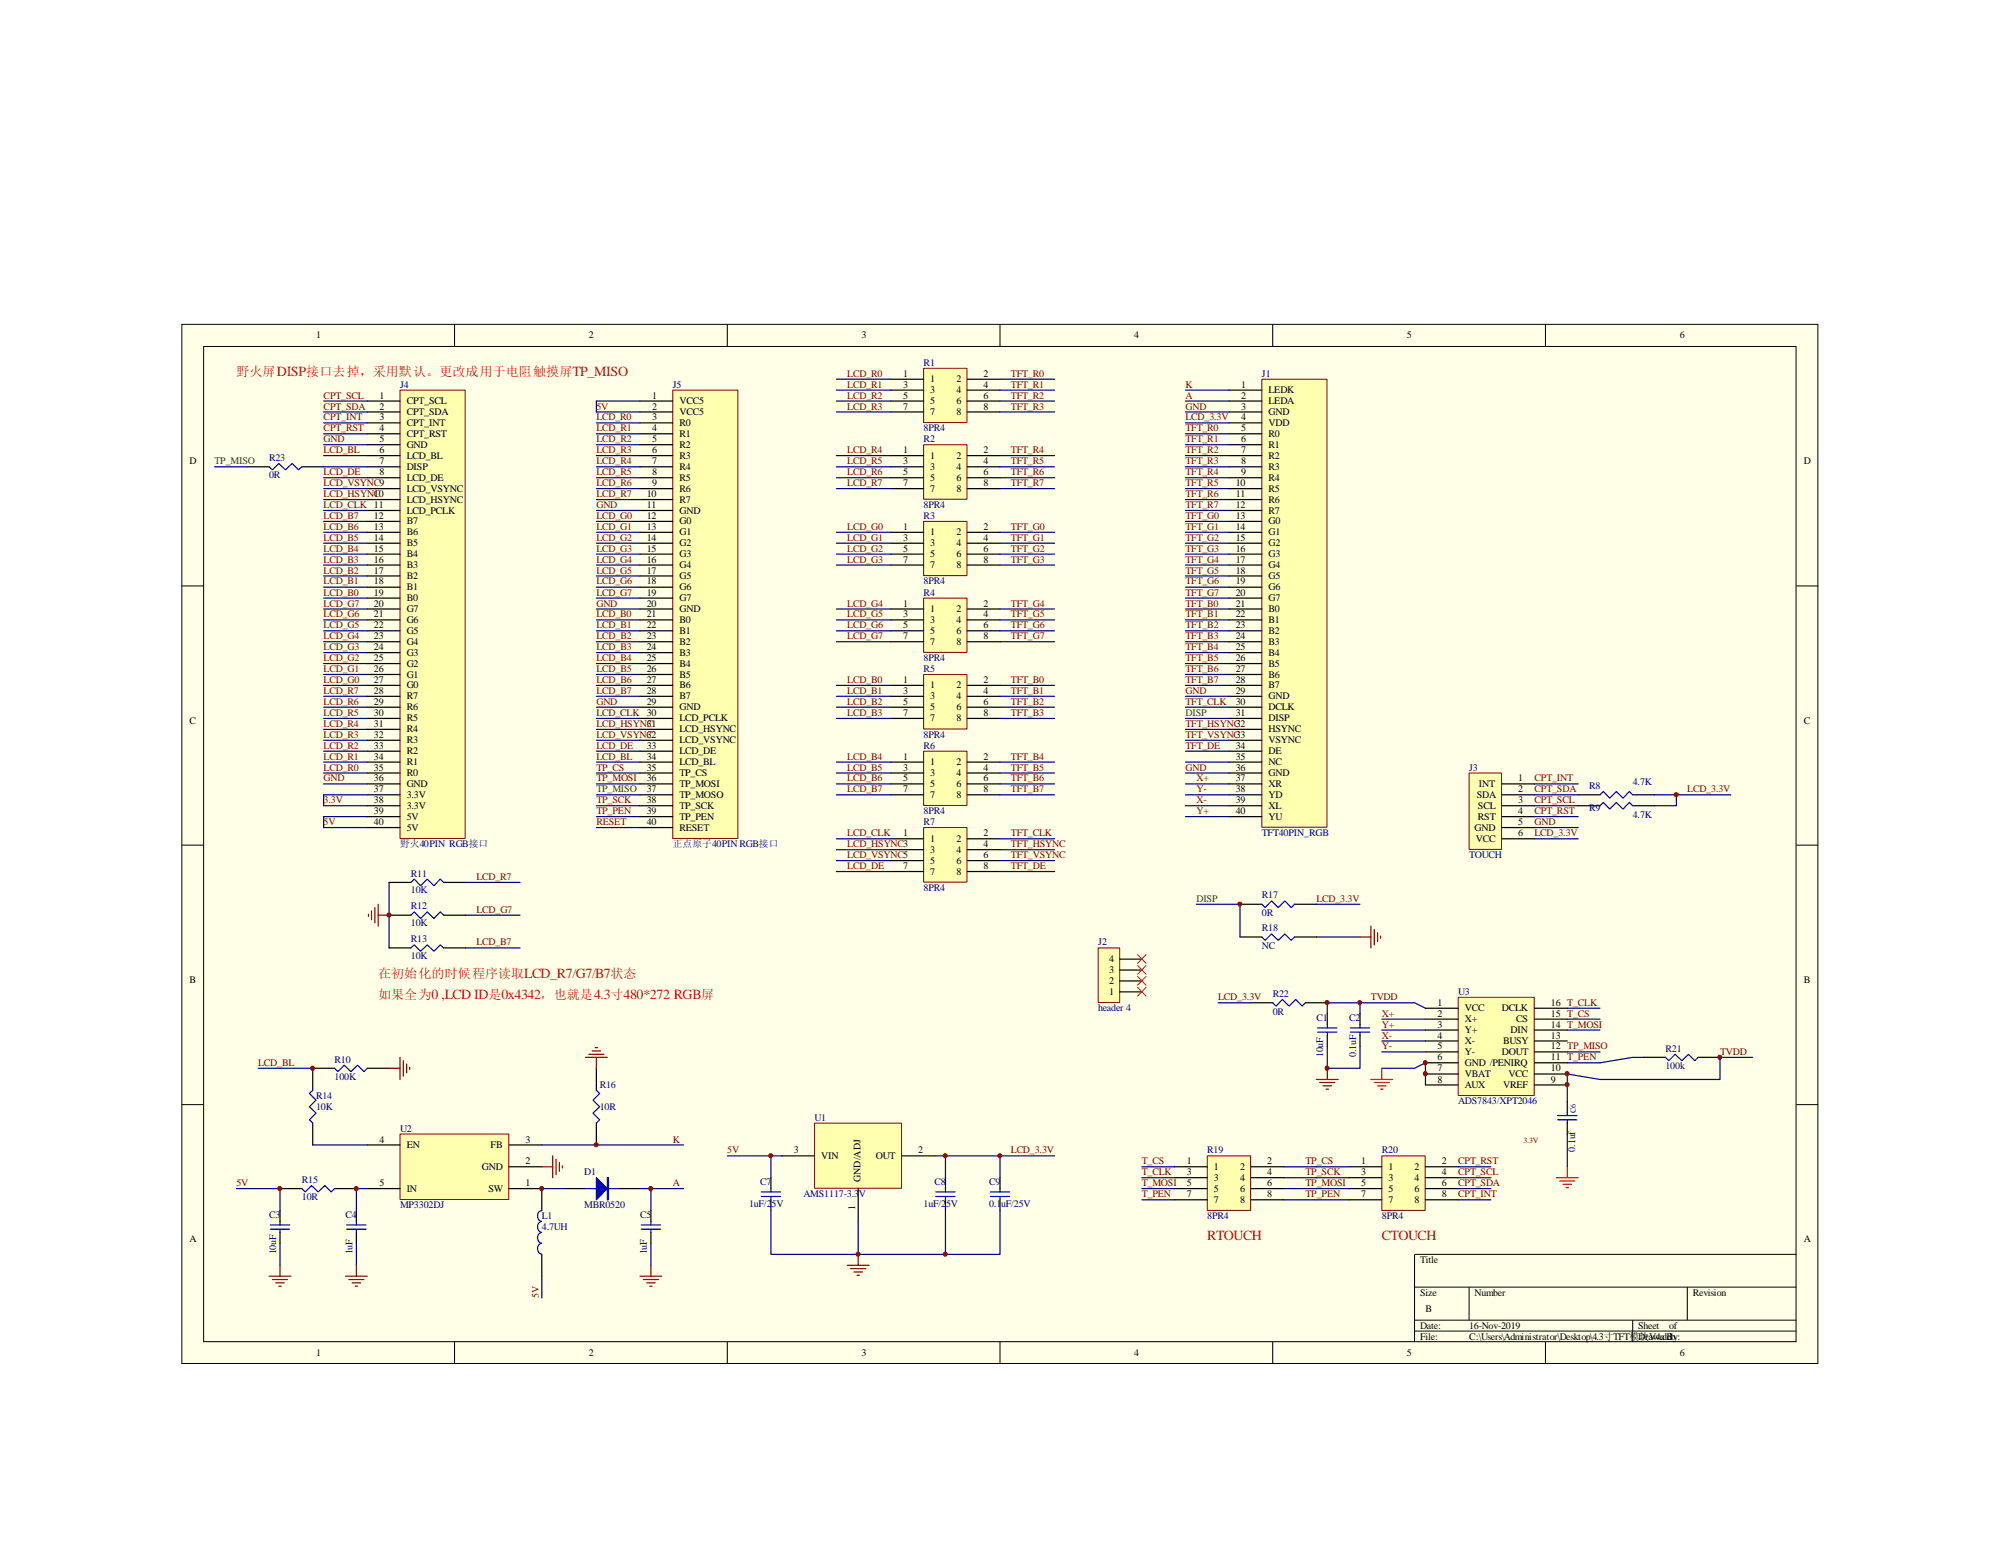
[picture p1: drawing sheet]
<svg xmlns="http://www.w3.org/2000/svg" width="279mm" height="216mm" viewBox="0 0 279 216" stroke-linecap="round" stroke-linejoin="round" font-family="sans-serif">
<path d="M25.4 45.3h228.6v145.1h-228.6z" fill="#ffffe8"/>
<g fill="none" stroke="#000" stroke-width=".14">
<path d="M25.4 45.3h228.6v145.1h-228.6zM28.4 48.4h222.5v139h-222.5zM63.5 45.3v3.1M101.6 45.3v3.1M139.7 45.3v3.1M177.8 45.3v3.1M215.9 45.3v3.1M25.4 81.8h3M251 81.8h3M25.4 118h3M251 118h3M25.4 154.3h3"/>
<path d="M251 154.3h3M197.6 179.7h53.4M205.2 179.7v4.7M235.7 179.7v4.7M251 175.2h-53.4v12.2M63.5 187.4v3.1M101.6 187.4v3.1M139.7 187.4v3.1M177.8 187.4v3.1M197.6 184.4h53.4M197.6 185.9h53.4M215.9 187.4v3.1"/>
<path d="M228.1 184.4v3"/>
</g>
<path d="M94 54.5h9.1v62.6h-9.1z" fill="#ffffb0"/>
<path d="M94 54.5h9.1v62.6h-9.1z" fill="none" stroke="#800000" stroke-width=".14"/>
<g fill="none" stroke="#000" stroke-width=".17">
<path d="M89.4 56h4.6M89.4 57.5h4.6M89.4 59.1h4.6M89.4 60.6h4.6M89.4 62.1h4.6M89.4 63.6h4.6M89.4 65.2h4.6M89.4 66.7h4.6M89.4 68.2h4.6M89.4 69.8h4.6M89.4 71.3h4.6M89.4 72.8h4.6"/>
<path d="M89.4 74.3h4.6M89.4 75.9h4.6M89.4 77.4h4.6M89.4 78.9h4.6M89.4 80.4h4.6M89.4 82h4.6M89.4 83.5h4.6M89.4 85h4.6M89.4 86.6h4.6M89.4 88.1h4.6M89.4 89.6h4.6M89.4 91.1h4.6"/>
<path d="M89.4 92.7h4.6M89.4 94.2h4.6M89.4 95.7h4.6M89.4 97.2h4.6M89.4 98.8h4.6M89.4 100.3h4.6M89.4 101.9h4.6M89.4 103.4h4.6M89.4 104.9h4.6M89.4 106.4h4.6M89.4 107.9h4.6M89.4 109.5h4.6"/>
<path d="M89.4 111h4.6M89.4 112.5h4.6M89.4 114h4.6M89.4 115.6h4.6"/>
</g>
<path d="M55.9 54.5h9.1v62.6h-9.1z" fill="#ffffb0"/>
<path d="M55.9 54.5h9.1v62.6h-9.1z" fill="none" stroke="#800000" stroke-width=".14"/>
<g fill="none" stroke="#000" stroke-width=".17">
<path d="M51.3 56h4.6M51.3 57.5h4.6M51.3 59.1h4.6M51.3 60.6h4.6M51.3 62.1h4.6M51.3 63.6h4.6M51.3 65.2h4.6M51.3 66.7h4.6M51.3 68.2h4.6M51.3 69.8h4.6M51.3 71.3h4.6M51.3 72.8h4.6"/>
<path d="M51.3 74.3h4.6M51.3 75.9h4.6M51.3 77.4h4.6M51.3 78.9h4.6M51.3 80.4h4.6M51.3 82h4.6M51.3 83.5h4.6M51.3 85h4.6M51.3 86.6h4.6M51.3 88.1h4.6M51.3 89.6h4.6M51.3 91.1h4.6"/>
<path d="M51.3 92.7h4.6M51.3 94.2h4.6M51.3 95.7h4.6M51.3 97.2h4.6M51.3 98.8h4.6M51.3 100.3h4.6M51.3 101.9h4.6M51.3 103.4h4.6M51.3 104.9h4.6M51.3 106.4h4.6M51.3 107.9h4.6M51.3 109.5h4.6"/>
<path d="M51.3 111h4.6M51.3 112.5h4.6M51.3 114h4.6M51.3 115.6h4.6"/>
</g>
<path d="M176.3 53h9.1v62.5h-9.1z" fill="#ffffb0"/>
<path d="M176.3 53h9.1v62.5h-9.1z" fill="none" stroke="#800000" stroke-width=".14"/>
<g fill="none" stroke="#000" stroke-width=".17">
<path d="M171.7 54.5h4.6M171.7 56h4.6M171.7 57.5h4.6M171.7 59.1h4.6M171.7 60.6h4.6M171.7 62.1h4.6M171.7 63.6h4.6M171.7 65.2h4.6M171.7 66.7h4.6M171.7 68.2h4.6M171.7 69.8h4.6M171.7 71.3h4.6"/>
<path d="M171.7 72.8h4.6M171.7 74.3h4.6M171.7 75.9h4.6M171.7 77.4h4.6M171.7 78.9h4.6M171.7 80.4h4.6M171.7 82h4.6M171.7 83.5h4.6M171.7 85h4.6M171.7 86.6h4.6M171.7 88.1h4.6M171.7 89.6h4.6"/>
<path d="M171.7 91.1h4.6M171.7 92.7h4.6M171.7 94.2h4.6M171.7 95.7h4.6M171.7 97.2h4.6M171.7 98.8h4.6M171.7 100.3h4.6M171.7 101.9h4.6M171.7 103.4h4.6M171.7 104.9h4.6M171.7 106.4h4.6M171.7 107.9h4.6"/>
<path d="M171.7 109.5h4.6M171.7 111h4.6M171.7 112.5h4.6M171.7 114h4.6"/>
</g>
<g fill="none" stroke="#000080" stroke-width=".17">
<path d="M165.6 54.5h6.1M165.6 56h6.1M165.6 57.5h6.1M165.6 59.1h6.1M165.6 60.6h6.1M165.6 62.1h6.1M165.6 63.6h6.1M165.6 65.2h6.1M165.6 66.7h6.1M165.6 68.2h6.1M165.6 69.8h6.1M165.6 71.3h6.1"/>
<path d="M165.6 72.8h6.1M165.6 74.3h6.1M165.6 75.9h6.1M165.6 77.4h6.1M165.6 78.9h6.1M165.6 80.4h6.1M165.6 82h6.1M165.6 83.5h6.1M165.6 85h6.1M165.6 86.6h6.1M165.6 88.1h6.1M165.6 89.6h6.1"/>
<path d="M165.6 91.1h6.1M165.6 92.7h6.1M165.6 94.2h6.1M165.6 95.7h6.1M165.6 97.2h6.1M165.6 98.8h6.1M165.6 100.3h6.1M165.6 101.9h6.1M165.6 103.4h6.1M165.6 104.9h6.1M165.6 106.4h6.1M165.6 107.9h6.1"/>
<path d="M165.6 109.5h6.1M165.6 111h6.1M165.6 112.5h6.1M165.6 114h6.1"/>
</g>
<path d="M55.9 158.4h15.2v9.1h-15.2z" fill="#ffffb0"/>
<path d="M55.9 158.4h15.2v9.1h-15.2z" fill="none" stroke="#800000" stroke-width=".14"/>
<path d="M51.3 159.9h4.6M71.1 159.9h4.6M51.3 166h4.6M71.1 166h4.6M71.1 162.9h4.6" fill="none" stroke="#000" stroke-width=".17"/>
<g fill="none" stroke="#000080" stroke-width=".17">
<path d="M45.2 56h6.1M45.2 57.5h6.1M45.2 59.1h6.1M83.3 59.1h6.1M89.4 56h-6.1v1.5h6.1M45.2 60.6h6.1M45.2 62.1h6.1M45.2 63.6h6.1M45.2 65.2h6.1M45.2 66.7h6.1M45.2 68.2h6.1M45.2 69.8h6.1"/>
<path d="M45.2 71.3h6.1M45.2 72.8h6.1M45.2 74.3h6.1M45.2 75.9h6.1M45.2 77.4h6.1M45.2 78.9h6.1M83.3 60.6h6.1M83.3 62.1h6.1M83.3 63.6h6.1M83.3 65.2h6.1M83.3 66.7h6.1M83.3 68.2h6.1"/>
<path d="M83.3 69.8h6.1M83.3 71.3h6.1M83.3 72.8h6.1M83.3 74.3h6.1M83.3 75.9h6.1M83.3 77.4h6.1M83.3 78.9h6.1M45.2 80.4h6.1M45.2 82h6.1M45.2 83.5h6.1M45.2 85h6.1M45.2 86.6h6.1"/>
<path d="M45.2 88.1h6.1M45.2 89.6h6.1M45.2 91.1h6.1M45.2 92.7h6.1M45.2 94.2h6.1M45.2 95.7h6.1M45.2 97.2h6.1M45.2 98.8h6.1M83.3 80.4h6.1M83.3 82h6.1M83.3 83.5h6.1M83.3 85h6.1"/>
<path d="M83.3 86.6h6.1M83.3 88.1h6.1M83.3 89.6h6.1M83.3 91.1h6.1M83.3 92.7h6.1M83.3 94.2h6.1M83.3 95.7h6.1M83.3 97.2h6.1M83.3 98.8h6.1M45.2 100.3h6.1M45.2 101.9h6.1M45.2 103.4h6.1"/>
<path d="M45.2 104.9h6.1M45.2 106.4h6.1M45.2 107.9h6.1M45.2 109.5h6.1M51.3 111h-6.1v1.5h6.1M51.3 114h-6.1v1.6h6.1M83.3 100.3h6.1M83.3 101.9h6.1M83.3 103.4h6.1M83.3 104.9h6.1M83.3 106.4h6.1M83.3 107.9h6.1"/>
<path d="M83.3 109.5h6.1M83.3 111h6.1M83.3 112.5h6.1M83.3 114h6.1M83.3 115.6h6.1"/>
</g>
<path d="M113.8 156.9h12.1v9h-12.1z" fill="#ffffb0"/>
<path d="M113.8 156.8h12.1v9.1h-12.1z" fill="none" stroke="#800000" stroke-width=".14"/>
<g fill="none" stroke="#000" stroke-width=".17">
<path d="M43.7 156.8v3.1M46.7 149.2h-3v3.1M51.3 149.2h3.1M83.3 149.2v3.1M83.3 156.8v3.1M39.1 166h3.1M39.1 169.1v1.5M39.1 172.1v1.6M46.7 166h3.1M49.8 169.1v1.5M49.8 172.1v1.6M75.7 166v3.1"/>
<path d="M75.7 175.2v3M78.7 166h3.1M86.4 166h3M90.9 169.1v1.5M90.9 172.1v1.6M107.7 164.5v1.5M107.7 167.6v1.5M109.2 161.4h4.6M119.9 166v4.6M126 161.4h4.6M132.1 164.5v1.5M132.1 167.6v1.5"/>
<path d="M139.7 164.5v1.5M139.7 167.6v1.5"/>
</g>
<g fill="none" stroke="#000080" stroke-width=".17">
<path d="M36.1 149.2h7.6M43.7 159.9h7.6M75.7 159.9h19.8M33 166h6.1v3.1M39.1 173.7v3M49.8 173.7v3M51.3 166h-1.5v3.1M75.7 166h3M75.7 178.2v3.1M89.4 166h6.1M90.9 166v3.1M90.9 173.7v3"/>
<path d="M101.6 161.4h7.6M107.7 169.1v6.1h12.2M107.7 161.4v3.1M119.9 170.6v4.6M130.6 161.4h16.7M132.1 161.4v3.1M132.1 169.1v6.1M139.7 169.1v6.1h-19.8M139.7 161.4v3.1"/>
</g>
<g fill="none" stroke="#800000" stroke-width=".17">
<path d="M54.4 149.2h1.5M55.9 147.7v3M56.3 148.1v2.2M56.8 148.6v1.2M57.2 149.1v.3M81.8 147.7h3M82.3 147.2h2.1M82.7 146.8h1.2M83.1 146.3h.4M83.3 147.7v1.5M37.6 178.2h3M38.1 178.7h2.1"/>
<path d="M38.5 179.2h1.2M38.9 179.6h.4M39.1 176.7v1.5M48.3 178.2h3M48.7 178.7h2.1M49.2 179.2h1.2M49.6 179.6h.4M49.8 176.7v1.5M75.7 162.9h1.5M77.2 161.4v3.1M77.7 161.9v2.1M78.1 162.3v1.3"/>
<path d="M78.6 162.8v.3M89.4 178.2h3.1M89.9 178.7h2.1M90.3 179.2h1.2M90.8 179.6h.3M90.9 176.7v1.5M118.4 176.7h3M118.8 177.2h2.1M119.3 177.6h1.2M119.7 178.1h.4M119.9 175.2v1.5"/>
</g>
<g fill="none" stroke="#00f" stroke-width=".17">
<path d="M43.7 152.3l-.5 .4 1 .9-1 1 1 .8-1 1 .5 .4M46.7 149.2l.5 .4 .9-.8 .9 .8 1-.8 .8 .8 .5-.4M83.3 152.3l.5 .4-1 .9 1 1-1 .8 1 1-.5 .4M37.8 171.7h2.7M37.8 171.1h2.7M39.1 170.6v.5M39.1 171.7v.4M42.2 166l.4 .5 .9-.9 .9 .9 1-.9 .9 .9 .4-.5M48.4 171.7h2.7M48.4 171.1h2.7M49.8 170.6v.5M49.8 171.7v.4"/>
<path d="M75.6 173.7a.77 .77 0 0 0-.5 .7 .77 .77 0 0 0 .5 .7M75.6 172.1a.77 .77 0 0 0-.5 .8 .77 .77 0 0 0 .5 .7M75.6 170.6a.77 .77 0 0 0-.5 .7 .77 .77 0 0 0 .5 .8M75.6 169.1a.77 .77 0 0 0-.5 .7 .77 .77 0 0 0 .5 .8M81.8 166h4.6M89.6 171.7h2.7M89.6 171.1h2.7M90.9 170.6v.5M90.9 171.7v.4M106.3 167.1h2.8M106.3 166.5h2.8M107.7 166v.5"/>
<path d="M107.7 167.1v.5M130.7 167.1h2.7M130.7 166.5h2.7M132.1 166v.5M132.1 167.1v.5M138.3 167.1h2.8M138.3 166.5h2.8M139.7 166v.5M139.7 167.1v.5"/>
</g>
<g fill="#00f" stroke="#00f" stroke-width=".17">
<path d="M84.8 164.5h.2v3.1h-.2z" fill-rule="evenodd"/>
<path d="M83.3 164.5l1.5 1.5-1.5 1.6z" fill-rule="evenodd"/>
</g>
<path d="M205.3 108h4.5v10.6h-4.5z" fill="#ffffb0"/>
<path d="M205.2 107.9h4.6v10.7h-4.6z" fill="none" stroke="#800000" stroke-width=".14"/>
<path d="M209.8 109.5h4.6M209.8 111h4.6M209.8 112.5h4.6M209.8 114h4.6M209.8 115.6h4.6M209.8 117.1h4.6M220.5 111h3M220.5 112.5h3M228.1 111h3M228.1 112.5h3" fill="none" stroke="#000" stroke-width=".17"/>
<path d="M214.4 109.5h6.1M214.4 111h6.1M214.4 112.5h6.1M214.4 114h6.1M214.4 115.6h6.1M214.4 117.1h6.1M231.1 111h3.1v1.5h-3.1M234.2 111h7.6" fill="none" stroke="#000080" stroke-width=".17"/>
<path d="M223.5 111l.5-.5 .9 1 .9-1 .9 1 .9-1 .5 .5M223.5 112.5l.5-.4 .9 .9 .9-.9 .9 .9 .9-.9 .5 .4" fill="none" stroke="#00f" stroke-width=".17"/>
<path d="M129.1 51.5h6v7.5h-6z" fill="#ffffb0"/>
<path d="M129 51.4h6.1v7.6h-6.1z" fill="none" stroke="#800000" stroke-width=".14"/>
<path d="M124.5 53h4.5M124.5 54.5h4.5M124.5 56h4.5M124.5 57.5h4.5M135.1 53h4.6M135.1 54.5h4.6M135.1 56h4.6M135.1 57.5h4.6" fill="none" stroke="#000" stroke-width=".17"/>
<path d="M129.1 62.1h6v7.6h-6z" fill="#ffffb0"/>
<path d="M129 62.1h6.1v7.6h-6.1z" fill="none" stroke="#800000" stroke-width=".14"/>
<path d="M124.5 63.6h4.5M124.5 65.2h4.5M124.5 66.7h4.5M124.5 68.2h4.5M135.1 63.6h4.6M135.1 65.2h4.6M135.1 66.7h4.6M135.1 68.2h4.6" fill="none" stroke="#000" stroke-width=".17"/>
<path d="M129.1 72.9h6v7.5h-6z" fill="#ffffb0"/>
<path d="M129 72.8h6.1v7.6h-6.1z" fill="none" stroke="#800000" stroke-width=".14"/>
<path d="M124.5 74.3h4.5M124.5 75.9h4.5M124.5 77.4h4.5M124.5 78.9h4.5M135.1 74.3h4.6M135.1 75.9h4.6M135.1 77.4h4.6M135.1 78.9h4.6" fill="none" stroke="#000" stroke-width=".17"/>
<path d="M129.1 83.6h6v7.5h-6z" fill="#ffffb0"/>
<path d="M129 83.5h6.1v7.6h-6.1z" fill="none" stroke="#800000" stroke-width=".14"/>
<path d="M124.5 85h4.5M124.5 86.6h4.5M124.5 88.1h4.5M124.5 89.6h4.5M135.1 85h4.6M135.1 86.6h4.6M135.1 88.1h4.6M135.1 89.6h4.6" fill="none" stroke="#000" stroke-width=".17"/>
<path d="M129.1 94.2h6v7.6h-6z" fill="#ffffb0"/>
<path d="M129 94.2h6.1v7.6h-6.1z" fill="none" stroke="#800000" stroke-width=".14"/>
<path d="M124.5 95.7h4.5M124.5 97.2h4.5M124.5 98.8h4.5M135.1 95.7h4.6M135.1 97.2h4.6M135.1 98.8h4.6M124.5 100.3h4.5M135.1 100.3h4.6" fill="none" stroke="#000" stroke-width=".17"/>
<path d="M129.1 104.9h6v7.6h-6z" fill="#ffffb0"/>
<path d="M129 104.9h6.1v7.6h-6.1z" fill="none" stroke="#800000" stroke-width=".14"/>
<path d="M124.5 106.4h4.5M124.5 107.9h4.5M124.5 109.5h4.5M124.5 111h4.5M135.1 106.4h4.6M135.1 107.9h4.6M135.1 109.5h4.6M135.1 111h4.6" fill="none" stroke="#000" stroke-width=".17"/>
<path d="M129.1 115.6h6v7.6h-6z" fill="#ffffb0"/>
<path d="M129 115.6h6.1v7.6h-6.1z" fill="none" stroke="#800000" stroke-width=".14"/>
<g fill="none" stroke="#000" stroke-width=".17">
<path d="M124.5 117.1h4.5M124.5 118.7h4.5M135.1 117.1h4.6M135.1 118.7h4.6M54.4 123.2h3M54.4 127.8h3M54.4 132.4h3M62 123.2h3M62 127.8h3M62 132.4h3M124.5 120.2h4.5M124.5 121.7h4.5"/>
<path d="M135.1 120.2h4.6M135.1 121.7h4.6"/>
</g>
<g fill="none" stroke="#000080" stroke-width=".17">
<path d="M116.8 53h7.7M116.8 54.5h7.7M116.8 56h7.7M116.8 57.5h7.7M139.7 53h7.6M139.7 54.5h7.6M139.7 56h7.6M139.7 57.5h7.6M116.8 63.6h7.7M116.8 65.2h7.7M116.8 66.7h7.7M116.8 68.2h7.7"/>
<path d="M116.8 74.3h7.7M116.8 75.9h7.7M116.8 77.4h7.7M116.8 78.9h7.7M139.7 63.6h7.6M139.7 65.2h7.6M139.7 66.7h7.6M139.7 68.2h7.6M139.7 74.3h7.6M139.7 75.9h7.6M139.7 77.4h7.6M139.7 78.9h7.6"/>
<path d="M116.8 85h7.7M116.8 86.6h7.7M116.8 88.1h7.7M116.8 89.6h7.7M116.8 95.7h7.7M116.8 97.2h7.7M116.8 98.8h7.7M139.7 85h7.6M139.7 86.6h7.6M139.7 88.1h7.6M139.7 89.6h7.6M139.7 95.7h7.6"/>
<path d="M139.7 97.2h7.6M139.7 98.8h7.6M116.8 100.3h7.7M116.8 106.4h7.7M116.8 107.9h7.7M116.8 109.5h7.7M116.8 111h7.7M116.8 117.1h7.7M116.8 118.7h7.7M139.7 100.3h7.6M139.7 106.4h7.6M139.7 107.9h7.6"/>
<path d="M139.7 109.5h7.6M139.7 111h7.6M139.7 117.1h7.6M139.7 118.7h7.6M54.4 123.2v9.2M65 123.2h7.6M65 127.8h7.6M65 132.4h7.6M116.8 120.2h7.7M116.8 121.7h7.7M139.7 120.2h7.6M139.7 121.7h7.6"/>
</g>
<path d="M57.4 123.2l.5-.4 .9 .9 .9-.9 .9 .9 .9-.9 .5 .4M57.4 127.8l.5-.5 .9 1 .9-1 .9 1 .9-1 .5 .5M57.4 132.4l.5-.4 .9 .8 .9-.8 .9 .8 .9-.8 .5 .4" fill="none" stroke="#00f" stroke-width=".17"/>
<path d="M51.5 127.7v.3M51.9 127.2v1.2M52.4 126.7v2.2M52.8 126.3v3M52.8 127.8h1.6" fill="none" stroke="#800000" stroke-width=".17"/>
<path d="M153.5 132.4h2.9v7.6h-2.9z" fill="#ffffb0"/>
<path d="M153.4 132.4h3v7.6h-3z" fill="none" stroke="#800000" stroke-width=".14"/>
<path d="M156.5 138.5h3M156.5 137h3M156.5 135.5h3M156.5 133.9h3M173.2 126.3h3.1M173.2 130.9h3.1M180.8 126.3h3.1M180.8 130.9h3.1" fill="none" stroke="#000" stroke-width=".17"/>
<path d="M158.9 133.3l1.2 1.2M158.9 134.8l1.2 1.3M158.9 136.4l1.2 1.2M158.9 137.9l1.2 1.2M160.1 133.3l-1.2 1.2M160.1 134.8l-1.2 1.3M160.1 136.4l-1.2 1.2M160.1 137.9l-1.2 1.2" fill="none" stroke="#f00" stroke-width=".14"/>
<path d="M176.3 126.3l.4 .4 .9-.9 1 .9 .9-.9 .9 .9 .4-.4M176.3 130.9l.4 .4 .9-.9 1 .9 .9-.9 .9 .9 .4-.4" fill="none" stroke="#00f" stroke-width=".17"/>
<path d="M167.1 126.3h6.1v4.6M183.9 126.3h6.1M183.9 130.9h6.1" fill="none" stroke="#000080" stroke-width=".17"/>
<path d="M190 130.9h1.5M191.5 129.3v3.1M192 129.8v2.2M192.4 130.3v1.2M192.9 130.7v.3" fill="none" stroke="#800000" stroke-width=".17"/>
<circle cx="173.2" cy="126.3" r=".29" fill="#800000" stroke="#800000" stroke-width=".14"/>
<path d="M203.8 139.3h10.5v13.7h-10.5z" fill="#ffffb0"/>
<path d="M203.7 139.3h10.6v13.7h-10.6z" fill="none" stroke="#800000" stroke-width=".14"/>
<g fill="none" stroke="#000" stroke-width=".17">
<path d="M174.8 140h3M182.4 140h3M185.4 141.6v1.5M185.4 144.6v1.5M190 141.6v1.5M190 144.6v1.5M199.1 140.8h4.6M199.1 142.3h4.6M199.1 143.8h4.6M199.1 145.4h4.6M199.1 146.9h4.6M199.1 148.4h4.6"/>
<path d="M199.1 150h4.6M199.1 151.5h4.6M214.4 140.8h4.5M214.4 142.3h4.5M214.4 143.8h4.5M214.4 145.4h4.5M214.4 146.9h4.5M214.4 148.4h4.5M214.4 150h4.5M214.4 151.5h4.5M218.9 153.8v1.5M218.9 156.8v1.6"/>
<path d="M229.6 147.7h3.1M237.2 147.7h3.1"/>
</g>
<g fill="none" stroke="#000080" stroke-width=".17">
<path d="M170.2 140h4.6M185.4 146.1v3.1h4.6v-3.1M190 140v1.6M193 149.2h4.6l1.5-.8v3.1M193 142.3h6.1M193 143.8h6.1M193 145.4h6.1M193 146.9h6.1M199.1 140.8l-1.5-.8h-12.2v1.6M218.9 142.3h4.6M218.9 143.8h4.6M218.9 146.9h4.6"/>
<path d="M218.9 140.8h4.6M218.9 158.4v4.5M229.6 147.7h-1.5l-4.6 .7h-4.6M244.9 147.7h-4.6v3h-16.8l-4.6-.7v3.8"/>
</g>
<g fill="none" stroke="#00f" stroke-width=".17">
<path d="M177.8 140l.5 .5 .9-.9 .9 .9 .9-.9 .9 .9 .5-.5M184.1 144.1h2.7M184.1 143.6h2.7M185.4 143.1v.5M185.4 144.1v.5M188.6 144.1h2.7M188.6 143.6h2.7M190 143.1v.5M190 144.1v.5M217.6 156.4h2.7M217.6 155.8h2.7M218.9 155.3v.5"/>
<path d="M218.9 156.4v.4M232.7 147.7l.4 .4 .9-.9 .9 .9 1-.9 .9 .9 .4-.4"/>
</g>
<path d="M191.5 150.7h3.1M192 151.2h2.1M192.4 151.6h1.2M192.9 152.1h.3M193 149.2v1.5M217.4 164.5h3.1M217.9 164.9h2.1M218.4 165.4h1.1M218.8 165.9h.3M218.9 162.9v1.6" fill="none" stroke="#f00" stroke-width=".17"/>
<path d="M183.9 150.7h3M184.4 151.2h2.1M184.8 151.6h1.2M185.3 152.1h.3M185.4 149.2v1.5" fill="none" stroke="#800000" stroke-width=".17"/>
<g fill="#800000" stroke="#800000" stroke-width=".14">
<circle cx="190" cy="140" r=".29"/>
<circle cx="185.4" cy="149.2" r=".29"/>
<circle cx="185.4" cy="140" r=".29"/>
<circle cx="240.2" cy="147.7" r=".29"/>
<circle cx="199.1" cy="148.4" r=".29"/>
<circle cx="199.1" cy="149.9" r=".29"/>
<circle cx="218.9" cy="151.5" r=".29"/>
<circle cx="218.9" cy="149.9" r=".29"/>
</g>
<path d="M168.7 161.5h6v7.5h-6z" fill="#ffffb0"/>
<path d="M168.7 161.4h6v7.6h-6z" fill="none" stroke="#800000" stroke-width=".14"/>
<path d="M164.1 162.9h4.6M164.1 164.5h4.6M164.1 166h4.6M164.1 167.6h4.6M174.8 162.9h4.5M174.8 164.5h4.5M174.8 166h4.5M174.8 167.6h4.5" fill="none" stroke="#000" stroke-width=".17"/>
<path d="M159.5 162.9h4.6M159.5 164.5h4.6M159.5 166h4.6M159.5 167.6h4.6M179.3 162.9h4.6M179.3 164.5h4.6M179.3 166h4.6M179.3 167.6h4.6" fill="none" stroke="#000080" stroke-width=".17"/>
<g fill="#800000" stroke="#800000" stroke-width=".14">
<circle cx="75.7" cy="166" r=".29"/>
<circle cx="43.7" cy="149.2" r=".29"/>
<circle cx="49.7" cy="166" r=".29"/>
<circle cx="39.1" cy="166" r=".29"/>
<circle cx="90.9" cy="166" r=".29"/>
<circle cx="83.3" cy="159.9" r=".29"/>
<circle cx="119.9" cy="175.1" r=".29"/>
<circle cx="132" cy="161.4" r=".29"/>
<circle cx="139.7" cy="161.4" r=".29"/>
<circle cx="132" cy="175.1" r=".29"/>
<circle cx="107.7" cy="161.4" r=".29"/>
</g>
<path d="M193.1 161.5h6v7.5h-6z" fill="#ffffb0"/>
<path d="M193 161.4h6.1v7.6h-6.1z" fill="none" stroke="#800000" stroke-width=".14"/>
<path d="M34.5 65.2h3.1M42.2 65.2h3M188.5 162.9h4.5M188.5 164.5h4.5M188.5 166h4.5M188.5 167.6h4.5M199.1 162.9h4.6M199.1 164.5h4.6M199.1 166h4.6M199.1 167.6h4.6" fill="none" stroke="#000" stroke-width=".17"/>
<path d="M30 65.2h4.5M183.9 162.9h4.6M183.9 164.5h4.6M183.9 166h4.6M183.9 167.6h4.6M203.7 162.9h4.6M203.7 164.5h4.6M203.7 166h4.6M203.7 167.6h4.6" fill="none" stroke="#000080" stroke-width=".17"/>
<g fill="#800000" stroke="#800000" stroke-width=".14">
<circle cx="234.2" cy="111" r=".29"/>
<circle cx="54.3" cy="127.8" r=".29"/>
</g>
<path d="M37.6 65.2l.5 .4 .8-.9 1 .9 .9-.9 .9 .9 .5-.4" fill="none" stroke="#00f" stroke-width=".17"/>
<g font-size="1.9" fill="#f00">
<text x="168.7" y="173.2">RTOUCH</text>
<text x="193" y="173.2">CTOUCH</text>
</g>
<g font-size="1.8" fill="#f00">
<text x="33" y="52.5">野火屏DISP接口去掉，采用默认。更改成用于电阻触摸屏TP_MISO</text>
<text x="52.8" y="136.5">在初始化的时候程序读取LCD_R7/G7/B7状态</text>
<text x="52.8" y="139.6">如果全为0 ,LCD ID是0x4342，也就是4.3寸480*272 RGB屏</text>
</g>
<g font-size="1.4">
<text x="44.2" y="47.2">1</text>
<text x="82.3" y="47.2">2</text>
<text x="120.4" y="47.2">3</text>
<text x="158.5" y="47.2">4</text>
<text x="196.6" y="47.2">5</text>
<text x="234.7" y="47.2">6</text>
<text x="126.2" y="52.6">1</text>
<text x="130" y="53.4">1</text>
<text x="133.6" y="53.4">2</text>
<text x="137.4" y="52.6">2</text>
<text x="53" y="55.7">1</text>
<text x="53" y="57.2">2</text>
<text x="53" y="58.7">3</text>
<text x="56.8" y="56.4">CPT_SCL</text>
<text x="56.8" y="58">CPT_SDA</text>
<text x="56.8" y="59.5">CPT_INT</text>
<text x="91.1" y="55.7">1</text>
<text x="91.1" y="57.2">2</text>
<text x="91.1" y="58.7">3</text>
<text x="94.9" y="56.4">VCC5</text>
<text x="94.9" y="58">VCC5</text>
<text x="94.9" y="59.5">R0</text>
<text x="126.2" y="54.1">3</text>
<text x="126.2" y="55.7">5</text>
<text x="126.2" y="57.2">7</text>
<text x="130" y="54.9">3</text>
<text x="130" y="56.4">5</text>
<text x="130" y="58">7</text>
<text x="133.6" y="54.9">4</text>
<text x="133.6" y="56.4">6</text>
<text x="133.6" y="58">8</text>
<text x="137.4" y="54.1">4</text>
<text x="137.4" y="55.7">6</text>
<text x="137.4" y="57.2">8</text>
<text x="173.4" y="54.1">1</text>
<text x="173.4" y="55.7">2</text>
<text x="173.4" y="57.2">3</text>
<text x="173.4" y="58.7">4</text>
<text x="177.2" y="54.9">LEDK</text>
<text x="177.2" y="56.4">LEDA</text>
<text x="177.2" y="58">GND</text>
<text x="177.2" y="59.5">VDD</text>
<text x="26.5" y="64.8">D</text>
<text x="53" y="60.2">4</text>
<text x="53" y="61.8">5</text>
<text x="53" y="63.3">6</text>
<text x="53" y="64.8">7</text>
<text x="56.8" y="61">CPT_RST</text>
<text x="56.8" y="62.5">GND</text>
<text x="56.8" y="64.1">LCD_BL</text>
<text x="56.8" y="65.6">DISP</text>
<text x="91.1" y="60.2">4</text>
<text x="91.1" y="61.8">5</text>
<text x="91.1" y="63.3">6</text>
<text x="91.1" y="64.8">7</text>
<text x="94.9" y="61">R1</text>
<text x="94.9" y="62.5">R2</text>
<text x="94.9" y="64.1">R3</text>
<text x="94.9" y="65.6">R4</text>
<text x="126.2" y="63.3">1</text>
<text x="126.2" y="64.8">3</text>
<text x="130" y="64.1">1</text>
<text x="130" y="65.6">3</text>
<text x="133.6" y="64.1">2</text>
<text x="133.6" y="65.6">4</text>
<text x="137.4" y="63.3">2</text>
<text x="137.4" y="64.8">4</text>
<text x="173.4" y="60.2">5</text>
<text x="173.4" y="61.8">6</text>
<text x="173.4" y="63.3">7</text>
<text x="173.4" y="64.8">8</text>
<text x="177.2" y="61">R0</text>
<text x="177.2" y="62.5">R1</text>
<text x="177.2" y="64.1">R2</text>
<text x="177.2" y="65.6">R3</text>
<text x="252" y="64.8">D</text>
<text x="52.2" y="69.4">10</text>
<text x="53" y="66.4">8</text>
<text x="56.8" y="67.1">LCD_DE</text>
<text x="56.8" y="68.7">LCD_VSYNC</text>
<text x="56.8" y="70.2">LCD_HSYNC</text>
<text x="56.8" y="71.7">LCD_PCLK</text>
<text x="90.3" y="69.4">10</text>
<text x="90.3" y="71">11</text>
<text x="91.1" y="66.4">8</text>
<text x="91.1" y="67.9">9</text>
<text x="94.9" y="67.1">R5</text>
<text x="94.9" y="68.7">R6</text>
<text x="94.9" y="70.2">R7</text>
<text x="94.9" y="71.7">GND</text>
<text x="126.2" y="66.4">5</text>
<text x="126.2" y="67.9">7</text>
<text x="130" y="67.1">5</text>
<text x="130" y="68.7">7</text>
<text x="133.6" y="67.1">6</text>
<text x="133.6" y="68.7">8</text>
<text x="137.4" y="66.4">6</text>
<text x="137.4" y="67.9">8</text>
<text x="172.6" y="67.9">10</text>
<text x="172.6" y="69.4">11</text>
<text x="172.6" y="71">12</text>
<text x="173.4" y="66.4">9</text>
<text x="177.2" y="67.1">R4</text>
<text x="177.2" y="68.7">R5</text>
<text x="177.2" y="70.2">R6</text>
<text x="177.2" y="71.7">R7</text>
<text x="52.2" y="72.5">12</text>
<text x="52.2" y="74">13</text>
<text x="52.2" y="75.5">14</text>
<text x="52.2" y="77">15</text>
<text x="56.8" y="73.2">B7</text>
<text x="56.8" y="74.8">B6</text>
<text x="56.8" y="76.3">B5</text>
<text x="56.8" y="77.8">B4</text>
<text x="90.3" y="72.5">12</text>
<text x="90.3" y="74">13</text>
<text x="90.3" y="75.5">14</text>
<text x="90.3" y="77">15</text>
<text x="94.9" y="73.2">G0</text>
<text x="94.9" y="74.8">G1</text>
<text x="94.9" y="76.3">G2</text>
<text x="94.9" y="77.8">G3</text>
<text x="126.2" y="74">1</text>
<text x="126.2" y="75.5">3</text>
<text x="126.2" y="77">5</text>
<text x="130" y="74.8">1</text>
<text x="130" y="76.3">3</text>
<text x="130" y="77.8">5</text>
<text x="133.6" y="74.8">2</text>
<text x="133.6" y="76.3">4</text>
<text x="133.6" y="77.8">6</text>
<text x="137.4" y="74">2</text>
<text x="137.4" y="75.5">4</text>
<text x="137.4" y="77">6</text>
<text x="172.6" y="72.5">13</text>
<text x="172.6" y="74">14</text>
<text x="172.6" y="75.5">15</text>
<text x="172.6" y="77">16</text>
<text x="177.2" y="73.2">G0</text>
<text x="177.2" y="74.8">G1</text>
<text x="177.2" y="76.3">G2</text>
<text x="177.2" y="77.8">G3</text>
<text x="52.2" y="78.6">16</text>
<text x="52.2" y="80.1">17</text>
<text x="52.2" y="81.6">18</text>
<text x="52.2" y="83.2">19</text>
<text x="56.8" y="79.3">B3</text>
<text x="56.8" y="80.9">B2</text>
<text x="56.8" y="82.4">B1</text>
<text x="56.8" y="83.9">B0</text>
<text x="90.3" y="78.6">16</text>
<text x="90.3" y="80.1">17</text>
<text x="90.3" y="81.6">18</text>
<text x="90.3" y="83.2">19</text>
<text x="94.9" y="79.3">G4</text>
<text x="94.9" y="80.9">G5</text>
<text x="94.9" y="82.4">G6</text>
<text x="94.9" y="83.9">G7</text>
<text x="126.2" y="78.6">7</text>
<text x="130" y="79.3">7</text>
<text x="133.6" y="79.3">8</text>
<text x="137.4" y="78.6">8</text>
<text x="172.6" y="78.6">17</text>
<text x="172.6" y="80.1">18</text>
<text x="172.6" y="81.6">19</text>
<text x="172.6" y="83.2">20</text>
<text x="177.2" y="79.3">G4</text>
<text x="177.2" y="80.9">G5</text>
<text x="177.2" y="82.4">G6</text>
<text x="177.2" y="83.9">G7</text>
<text x="52.2" y="84.7">20</text>
<text x="52.2" y="86.2">21</text>
<text x="52.2" y="87.8">22</text>
<text x="52.2" y="89.3">23</text>
<text x="56.8" y="85.5">G7</text>
<text x="56.8" y="87">G6</text>
<text x="56.8" y="88.5">G5</text>
<text x="90.3" y="84.7">20</text>
<text x="90.3" y="86.2">21</text>
<text x="90.3" y="87.8">22</text>
<text x="90.3" y="89.3">23</text>
<text x="94.9" y="85.5">GND</text>
<text x="94.9" y="87">B0</text>
<text x="94.9" y="88.5">B1</text>
<text x="126.2" y="84.7">1</text>
<text x="126.2" y="86.2">3</text>
<text x="126.2" y="87.8">5</text>
<text x="126.2" y="89.3">7</text>
<text x="130" y="85.5">1</text>
<text x="130" y="87">3</text>
<text x="130" y="88.5">5</text>
<text x="133.6" y="85.5">2</text>
<text x="133.6" y="87">4</text>
<text x="133.6" y="88.5">6</text>
<text x="137.4" y="84.7">2</text>
<text x="137.4" y="86.2">4</text>
<text x="137.4" y="87.8">6</text>
<text x="137.4" y="89.3">8</text>
<text x="172.6" y="84.7">21</text>
<text x="172.6" y="86.2">22</text>
<text x="172.6" y="87.8">23</text>
<text x="172.6" y="89.3">24</text>
<text x="177.2" y="85.5">B0</text>
<text x="177.2" y="87">B1</text>
<text x="177.2" y="88.5">B2</text>
<text x="52.2" y="90.8">24</text>
<text x="52.2" y="92.3">25</text>
<text x="52.2" y="93.9">26</text>
<text x="52.2" y="95.4">27</text>
<text x="56.8" y="90">G4</text>
<text x="56.8" y="91.6">G3</text>
<text x="56.8" y="93.1">G2</text>
<text x="56.8" y="94.6">G1</text>
<text x="90.3" y="90.8">24</text>
<text x="90.3" y="92.3">25</text>
<text x="90.3" y="93.9">26</text>
<text x="90.3" y="95.4">27</text>
<text x="94.9" y="90">B2</text>
<text x="94.9" y="91.6">B3</text>
<text x="94.9" y="93.1">B4</text>
<text x="94.9" y="94.6">B5</text>
<text x="126.2" y="95.4">1</text>
<text x="130" y="90">7</text>
<text x="133.6" y="90">8</text>
<text x="137.4" y="95.4">2</text>
<text x="172.6" y="90.8">25</text>
<text x="172.6" y="92.3">26</text>
<text x="172.6" y="93.9">27</text>
<text x="172.6" y="95.4">28</text>
<text x="177.2" y="90">B3</text>
<text x="177.2" y="91.6">B4</text>
<text x="177.2" y="93.1">B5</text>
<text x="177.2" y="94.6">B6</text>
<text x="26.5" y="101">C</text>
<text x="52.2" y="96.9">28</text>
<text x="52.2" y="98.4">29</text>
<text x="52.2" y="99.9">30</text>
<text x="52.2" y="101.5">31</text>
<text x="56.8" y="96.1">G0</text>
<text x="56.8" y="97.7">R7</text>
<text x="56.8" y="99.2">R6</text>
<text x="56.8" y="100.8">R5</text>
<text x="90.3" y="96.9">28</text>
<text x="90.3" y="98.4">29</text>
<text x="90.3" y="99.9">30</text>
<text x="90.3" y="101.5">31</text>
<text x="94.9" y="96.1">B6</text>
<text x="94.9" y="97.7">B7</text>
<text x="94.9" y="99.2">GND</text>
<text x="94.9" y="100.8">LCD_PCLK</text>
<text x="126.2" y="96.9">3</text>
<text x="126.2" y="98.4">5</text>
<text x="126.2" y="99.9">7</text>
<text x="130" y="96.1">1</text>
<text x="130" y="97.7">3</text>
<text x="130" y="99.2">5</text>
<text x="130" y="100.8">7</text>
<text x="133.6" y="96.1">2</text>
<text x="133.6" y="97.7">4</text>
<text x="133.6" y="99.2">6</text>
<text x="133.6" y="100.8">8</text>
<text x="137.4" y="96.9">4</text>
<text x="137.4" y="98.4">6</text>
<text x="137.4" y="99.9">8</text>
<text x="172.6" y="96.9">29</text>
<text x="172.6" y="98.4">30</text>
<text x="172.6" y="99.9">31</text>
<text x="172.6" y="101.5">32</text>
<text x="177.2" y="96.1">B7</text>
<text x="177.2" y="97.7">GND</text>
<text x="177.2" y="99.2">DCLK</text>
<text x="177.2" y="100.8">DISP</text>
<text x="252" y="101">C</text>
<text x="52.2" y="103">32</text>
<text x="52.2" y="104.6">33</text>
<text x="52.2" y="106.1">34</text>
<text x="52.2" y="107.6">35</text>
<text x="56.8" y="102.3">R4</text>
<text x="56.8" y="103.8">R3</text>
<text x="56.8" y="105.3">R2</text>
<text x="56.8" y="106.8">R1</text>
<text x="90.3" y="103">32</text>
<text x="90.3" y="104.6">33</text>
<text x="90.3" y="106.1">34</text>
<text x="90.3" y="107.6">35</text>
<text x="94.9" y="102.3">LCD_HSYNC</text>
<text x="94.9" y="103.8">LCD_VSYNC</text>
<text x="94.9" y="105.3">LCD_DE</text>
<text x="94.9" y="106.8">LCD_BL</text>
<text x="126.2" y="106.1">1</text>
<text x="126.2" y="107.6">3</text>
<text x="130" y="106.8">1</text>
<text x="133.6" y="106.8">2</text>
<text x="137.4" y="106.1">2</text>
<text x="137.4" y="107.6">4</text>
<text x="172.6" y="103">33</text>
<text x="172.6" y="104.6">34</text>
<text x="172.6" y="106.1">35</text>
<text x="172.6" y="107.6">36</text>
<text x="177.2" y="102.3">HSYNC</text>
<text x="177.2" y="103.8">VSYNC</text>
<text x="177.2" y="105.3">DE</text>
<text x="177.2" y="106.8">NC</text>
<text x="52.2" y="109.1">36</text>
<text x="52.2" y="110.7">37</text>
<text x="52.2" y="112.2">38</text>
<text x="52.2" y="113.7">39</text>
<text x="56.8" y="108.4">R0</text>
<text x="56.8" y="109.9">GND</text>
<text x="56.8" y="111.4">3.3V</text>
<text x="56.8" y="112.9">3.3V</text>
<text x="90.3" y="109.1">36</text>
<text x="90.3" y="110.7">37</text>
<text x="90.3" y="112.2">38</text>
<text x="90.3" y="113.7">39</text>
<text x="94.9" y="108.4">TP_CS</text>
<text x="94.9" y="109.9">TP_MOSI</text>
<text x="94.9" y="111.4">TP_MOSO</text>
<text x="94.9" y="112.9">TP_SCK</text>
<text x="126.2" y="109.1">5</text>
<text x="126.2" y="110.7">7</text>
<text x="130" y="108.4">3</text>
<text x="130" y="109.9">5</text>
<text x="130" y="111.4">7</text>
<text x="133.6" y="108.4">4</text>
<text x="133.6" y="109.9">6</text>
<text x="133.6" y="111.4">8</text>
<text x="137.4" y="109.1">6</text>
<text x="137.4" y="110.7">8</text>
<text x="172.6" y="109.1">37</text>
<text x="172.6" y="110.7">38</text>
<text x="172.6" y="112.2">39</text>
<text x="172.6" y="113.7">40</text>
<text x="177.2" y="108.4">GND</text>
<text x="177.2" y="109.9">XR</text>
<text x="177.2" y="111.4">YD</text>
<text x="177.2" y="112.9">XL</text>
<text x="206.3" y="111.4">SDA</text>
<text x="206.5" y="112.9">SCL</text>
<text x="206.6" y="109.9">INT</text>
<text x="212.1" y="109.1">1</text>
<text x="212.1" y="110.7">2</text>
<text x="212.1" y="112.2">3</text>
<text x="212.1" y="113.7">4</text>
<text x="52.2" y="115.2">40</text>
<text x="56.8" y="114.5">5V</text>
<text x="56.8" y="116">5V</text>
<text x="90.3" y="115.2">40</text>
<text x="94.9" y="114.5">TP_PEN</text>
<text x="94.9" y="116">RESET</text>
<text x="126.2" y="116.8">1</text>
<text x="130" y="117.6">1</text>
<text x="130" y="119.1">3</text>
<text x="133.6" y="117.6">2</text>
<text x="133.6" y="119.1">4</text>
<text x="137.4" y="116.8">2</text>
<text x="137.4" y="118.3">4</text>
<text x="137.4" y="119.8">6</text>
<text x="177.2" y="114.5">YU</text>
<text x="206" y="116">GND</text>
<text x="206.2" y="117.6">VCC</text>
<text x="206.5" y="114.5">RST</text>
<text x="212.1" y="115.2">5</text>
<text x="212.1" y="116.8">6</text>
<text x="126.2" y="121.4">7</text>
<text x="130" y="120.6">5</text>
<text x="130" y="122.1">7</text>
<text x="133.6" y="120.6">6</text>
<text x="133.6" y="122.1">8</text>
<text x="137.4" y="121.4">8</text>
<text x="26.5" y="137.2">B</text>
<text x="154.9" y="137.4">2</text>
<text x="154.9" y="135.9">3</text>
<text x="154.9" y="134.4">4</text>
<text x="252" y="137.2">B</text>
<text x="154.9" y="138.9">1</text>
<text x="200.8" y="140.5">1</text>
<text x="200.8" y="142">2</text>
<text x="200.8" y="143.5">3</text>
<text x="204.6" y="141.2">VCC</text>
<text x="204.6" y="142.7">X+</text>
<text x="209.8" y="141.2">DCLK</text>
<text x="211.8" y="142.7">CS</text>
<text x="216.7" y="142">15 T_CS</text>
<text x="216.7" y="140.5">16 T_CLK</text>
<text x="216.7" y="143.5">14 T_MOSI</text>
<text x="200.8" y="145">4</text>
<text x="200.8" y="146.6">5</text>
<text x="200.8" y="148.1">6</text>
<text x="200.8" y="149.6">7</text>
<text x="204.6" y="144.3">Y+</text>
<text x="204.6" y="145.8">X-</text>
<text x="204.6" y="147.3">Y-</text>
<text x="204.6" y="148.8">GND /PENIRQ</text>
<text x="209.8" y="147.3">DOUT</text>
<text x="210" y="145.8">BUSY</text>
<text x="211" y="144.3">DIN</text>
<text x="216.7" y="149.6">10</text>
<text x="216.7" y="148.1">11 T_PEN</text>
<text x="216.7" y="146.6">12 TP_MISO</text>
<text x="216.7" y="145">13</text>
<text x="200.8" y="151.2">8</text>
<text x="204.6" y="150.4">VBAT</text>
<text x="204.6" y="151.9">AUX</text>
<text x="210" y="151.9">VREF</text>
<text x="210.7" y="150.4">VCC</text>
<text x="216.7" y="151.2">9</text>
<text x="53" y="159.6">4</text>
<text x="56.8" y="160.3">EN</text>
<text x="68.5" y="160.3">FB</text>
<text x="73.4" y="159.6">3</text>
<text x="110.9" y="161.1">3</text>
<text x="114.7" y="161.8">VIN</text>
<text x="122.3" y="161.8">OUT</text>
<text x="128.3" y="161.1">2</text>
<text x="53" y="165.7">5</text>
<text x="56.8" y="166.4">IN</text>
<text x="67.3" y="163.4">GND</text>
<text x="68.2" y="166.4">SW</text>
<text x="73.4" y="165.7">1</text>
<text x="73.4" y="162.6">2</text>
<text x="120.2" y="165.1" transform="rotate(-90 120.2 165.1)">GND/ADJ</text>
<text x="165.8" y="162.6">1</text>
<text x="165.8" y="164.1">3</text>
<text x="165.8" y="165.7">5</text>
<text x="165.8" y="167.2">7</text>
<text x="169.6" y="163.4">1</text>
<text x="169.6" y="164.9">3</text>
<text x="169.6" y="166.4">5</text>
<text x="169.6" y="168">7</text>
<text x="173.2" y="163.4">2</text>
<text x="173.2" y="164.9">4</text>
<text x="173.2" y="166.4">6</text>
<text x="173.2" y="168">8</text>
<text x="177" y="162.6">2</text>
<text x="177" y="164.1">4</text>
<text x="177" y="165.7">6</text>
<text x="177" y="167.2">8</text>
<text x="190.2" y="162.6">1</text>
<text x="190.2" y="164.1">3</text>
<text x="190.2" y="165.7">5</text>
<text x="190.2" y="167.2">7</text>
<text x="194" y="163.4">1</text>
<text x="194" y="164.9">3</text>
<text x="194" y="166.4">5</text>
<text x="194" y="168">7</text>
<text x="197.6" y="163.4">2</text>
<text x="197.6" y="164.9">4</text>
<text x="197.6" y="166.4">6</text>
<text x="197.6" y="168">8</text>
<text x="201.4" y="162.6">2</text>
<text x="201.4" y="164.1">4</text>
<text x="201.4" y="165.7">6</text>
<text x="201.4" y="167.2">8</text>
<text x="26.5" y="173.4">A</text>
<text x="119.5" y="168.9" transform="rotate(-90 119.5 168.9)">1</text>
<text x="252" y="173.4">A</text>
<text x="198.4" y="176.4">Title</text>
<text x="198.4" y="180.9">Size</text>
<text x="198.4" y="185.5">Date:</text>
<text x="199.1" y="183.2">B</text>
<text x="205.2" y="185.5">16-Nov-2019</text>
<text x="206" y="180.9">Number</text>
<text x="228.9" y="185.5">Sheet</text>
<text x="233.2" y="185.5">of</text>
<text x="236.5" y="180.9">Revision</text>
<text x="44.2" y="189.4">1</text>
<text x="82.3" y="189.4">2</text>
<text x="120.4" y="189.4">3</text>
<text x="158.5" y="189.4">4</text>
<text x="196.6" y="189.4">5</text>
<text x="198.4" y="187.1">File:</text>
<text x="205.2" y="187.1">C:\Users\Administrator\Desktop\4.3寸TFT模块V4.dBy:</text>
<text x="228.9" y="187.1">Drawn db</text>
<text x="234.7" y="189.4">6</text>
</g>
<g font-size="1.4" fill="#800000">
<text x="118.4" y="52.6">LCD_R0</text>
<text x="141.2" y="52.6">TFT_R0</text>
<text x="45.2" y="55.7">CPT_SCL</text>
<text x="45.2" y="57.2">CPT_SDA</text>
<text x="45.2" y="58.7">CPT_INT</text>
<text x="83.3" y="57.2">5V</text>
<text x="83.3" y="58.7">LCD_R0</text>
<text x="118.4" y="54.1">LCD_R1</text>
<text x="118.4" y="55.7">LCD_R2</text>
<text x="118.4" y="57.2">LCD_R3</text>
<text x="141.2" y="54.1">TFT_R1</text>
<text x="141.2" y="55.7">TFT_R2</text>
<text x="141.2" y="57.2">TFT_R3</text>
<text x="165.6" y="54.1">K</text>
<text x="165.6" y="55.7">A</text>
<text x="165.6" y="57.2">GND</text>
<text x="165.6" y="58.7">LCD_3.3V</text>
<text x="45.2" y="60.2">CPT_RST</text>
<text x="45.2" y="61.8">GND</text>
<text x="45.2" y="63.3">LCD_BL</text>
<text x="83.3" y="60.2">LCD_R1</text>
<text x="83.3" y="61.8">LCD_R2</text>
<text x="83.3" y="63.3">LCD_R3</text>
<text x="83.3" y="64.8">LCD_R4</text>
<text x="118.4" y="63.3">LCD_R4</text>
<text x="118.4" y="64.8">LCD_R5</text>
<text x="141.2" y="63.3">TFT_R4</text>
<text x="141.2" y="64.8">TFT_R5</text>
<text x="165.6" y="60.2">TFT_R0</text>
<text x="165.6" y="61.8">TFT_R1</text>
<text x="165.6" y="63.3">TFT_R2</text>
<text x="165.6" y="64.8">TFT_R3</text>
<text x="45.2" y="71">LCD_CLK 11</text>
<text x="45.2" y="69.4">LCD_HSYNC</text>
<text x="45.2" y="67.9">LCD_VSYNC9</text>
<text x="45.2" y="66.4">LCD_DE</text>
<text x="83.3" y="66.4">LCD_R5</text>
<text x="83.3" y="67.9">LCD_R6</text>
<text x="83.3" y="69.4">LCD_R7</text>
<text x="83.3" y="71">GND</text>
<text x="118.4" y="66.4">LCD_R6</text>
<text x="118.4" y="67.9">LCD_R7</text>
<text x="141.2" y="66.4">TFT_R6</text>
<text x="141.2" y="67.9">TFT_R7</text>
<text x="165.6" y="66.4">TFT_R4</text>
<text x="165.6" y="67.9">TFT_R5</text>
<text x="165.6" y="69.4">TFT_R6</text>
<text x="165.6" y="71">TFT_R7</text>
<text x="45.2" y="77">LCD_B4</text>
<text x="45.2" y="75.5">LCD_B5</text>
<text x="45.2" y="74">LCD_B6</text>
<text x="45.2" y="72.5">LCD_B7</text>
<text x="83.3" y="72.5">LCD_G0</text>
<text x="83.3" y="74">LCD_G1</text>
<text x="83.3" y="75.5">LCD_G2</text>
<text x="83.3" y="77">LCD_G3</text>
<text x="118.4" y="74">LCD_G0</text>
<text x="118.4" y="75.5">LCD_G1</text>
<text x="118.4" y="77">LCD_G2</text>
<text x="141.2" y="74">TFT_G0</text>
<text x="141.2" y="75.5">TFT_G1</text>
<text x="141.2" y="77">TFT_G2</text>
<text x="165.6" y="72.5">TFT_G0</text>
<text x="165.6" y="74">TFT_G1</text>
<text x="165.6" y="75.5">TFT_G2</text>
<text x="165.6" y="77">TFT_G3</text>
<text x="45.2" y="83.2">LCD_B0</text>
<text x="45.2" y="81.6">LCD_B1</text>
<text x="45.2" y="80.1">LCD_B2</text>
<text x="45.2" y="78.6">LCD_B3</text>
<text x="83.3" y="78.6">LCD_G4</text>
<text x="83.3" y="80.1">LCD_G5</text>
<text x="83.3" y="81.6">LCD_G6</text>
<text x="83.3" y="83.2">LCD_G7</text>
<text x="118.4" y="78.6">LCD_G3</text>
<text x="141.2" y="78.6">TFT_G3</text>
<text x="165.6" y="78.6">TFT_G4</text>
<text x="165.6" y="80.1">TFT_G5</text>
<text x="165.6" y="81.6">TFT_G6</text>
<text x="165.6" y="83.2">TFT_G7</text>
<text x="45.2" y="89.3">LCD_G4</text>
<text x="45.2" y="87.8">LCD_G5</text>
<text x="45.2" y="86.2">LCD_G6</text>
<text x="45.2" y="84.7">LCD_G7</text>
<text x="83.3" y="86.2">LCD_B0</text>
<text x="83.3" y="87.8">LCD_B1</text>
<text x="83.3" y="89.3">LCD_B2</text>
<text x="83.3" y="84.7">GND</text>
<text x="118.4" y="84.7">LCD_G4</text>
<text x="118.4" y="86.2">LCD_G5</text>
<text x="118.4" y="87.8">LCD_G6</text>
<text x="118.4" y="89.3">LCD_G7</text>
<text x="141.2" y="84.7">TFT_G4</text>
<text x="141.2" y="86.2">TFT_G5</text>
<text x="141.2" y="87.8">TFT_G6</text>
<text x="141.2" y="89.3">TFT_G7</text>
<text x="165.6" y="84.7">TFT_B0</text>
<text x="165.6" y="86.2">TFT_B1</text>
<text x="165.6" y="87.8">TFT_B2</text>
<text x="165.6" y="89.3">TFT_B3</text>
<text x="45.2" y="95.4">LCD_G0</text>
<text x="45.2" y="93.9">LCD_G1</text>
<text x="45.2" y="92.3">LCD_G2</text>
<text x="45.2" y="90.8">LCD_G3</text>
<text x="83.3" y="90.8">LCD_B3</text>
<text x="83.3" y="92.3">LCD_B4</text>
<text x="83.3" y="93.9">LCD_B5</text>
<text x="83.3" y="95.4">LCD_B6</text>
<text x="118.4" y="95.4">LCD_B0</text>
<text x="141.2" y="95.4">TFT_B0</text>
<text x="165.6" y="90.8">TFT_B4</text>
<text x="165.6" y="92.3">TFT_B5</text>
<text x="165.6" y="93.9">TFT_B6</text>
<text x="165.6" y="95.4">TFT_B7</text>
<text x="45.2" y="101.5">LCD_R4</text>
<text x="45.2" y="99.9">LCD_R5</text>
<text x="45.2" y="98.4">LCD_R6</text>
<text x="45.2" y="96.9">LCD_R7</text>
<text x="83.3" y="96.9">LCD_B7</text>
<text x="83.3" y="98.4">GND</text>
<text x="83.3" y="99.9">LCD_CLK</text>
<text x="83.3" y="101.5">LCD_HSYNC</text>
<text x="118.4" y="96.9">LCD_B1</text>
<text x="118.4" y="98.4">LCD_B2</text>
<text x="118.4" y="99.9">LCD_B3</text>
<text x="141.2" y="96.9">TFT_B1</text>
<text x="141.2" y="98.4">TFT_B2</text>
<text x="141.2" y="99.9">TFT_B3</text>
<text x="165.6" y="96.9">GND</text>
<text x="165.6" y="98.4">TFT_CLK</text>
<text x="165.6" y="101.5">TFT_HSYNC</text>
<text x="45.2" y="107.6">LCD_R0</text>
<text x="45.2" y="106.1">LCD_R1</text>
<text x="45.2" y="104.6">LCD_R2</text>
<text x="45.2" y="103">LCD_R3</text>
<text x="83.3" y="103">LCD_VSYNC</text>
<text x="83.3" y="104.6">LCD_DE</text>
<text x="83.3" y="106.1">LCD_BL</text>
<text x="83.3" y="107.6">TP_CS</text>
<text x="118.4" y="106.1">LCD_B4</text>
<text x="118.4" y="107.6">LCD_B5</text>
<text x="141.2" y="106.1">TFT_B4</text>
<text x="141.2" y="107.6">TFT_B5</text>
<text x="165.6" y="103">TFT_VSYNC</text>
<text x="165.6" y="104.6">TFT_DE</text>
<text x="165.6" y="107.6">GND</text>
<text x="45.2" y="109.1">GND</text>
<text x="45.2" y="112.2">3.3V</text>
<text x="83.3" y="112.2">TP_SCK</text>
<text x="83.3" y="109.1">TP_MOSI</text>
<text x="83.3" y="113.7">TP_PEN</text>
<text x="118.4" y="109.1">LCD_B6</text>
<text x="118.4" y="110.7">LCD_B7</text>
<text x="141.2" y="109.1">TFT_B6</text>
<text x="141.2" y="110.7">TFT_B7</text>
<text x="167.1" y="110.7">Y-</text>
<text x="167.1" y="112.2">X-</text>
<text x="167.1" y="113.7">Y+</text>
<text x="167.1" y="109.1">X+</text>
<text x="214.4" y="109.1">CPT_INT</text>
<text x="214.4" y="110.7">CPT_SDA</text>
<text x="214.4" y="112.2">CPT_SCL</text>
<text x="214.4" y="113.7">CPT_RST</text>
<text x="235.7" y="110.7">LCD_3.3V</text>
<text x="45.2" y="115.2">5V</text>
<text x="83.3" y="115.2">RESET</text>
<text x="118.4" y="116.8">LCD_CLK</text>
<text x="118.4" y="118.3">LCD_HSYNC3</text>
<text x="118.4" y="119.8">LCD_VSYNC5</text>
<text x="141.2" y="116.8">TFT_CLK</text>
<text x="141.2" y="118.3">TFT_HSYNC</text>
<text x="141.2" y="119.8">TFT_VSYNC</text>
<text x="214.4" y="115.2">GND</text>
<text x="214.4" y="116.8">LCD_3.3V</text>
<text x="66.5" y="122.9">LCD_R7</text>
<text x="118.4" y="121.4">LCD_DE</text>
<text x="141.2" y="121.4">TFT_DE</text>
<text x="183.9" y="125.9">LCD_3.3V</text>
<text x="66.5" y="127.5">LCD_G7</text>
<text x="66.5" y="132">LCD_B7</text>
<text x="170.2" y="139.7">LCD_3.3V</text>
<text x="191.5" y="139.7">TVDD</text>
<text x="193" y="143.5">Y+</text>
<text x="193" y="142">X+</text>
<text x="36.1" y="148.8">LCD_BL</text>
<text x="193" y="145">X-</text>
<text x="193" y="146.6">Y-</text>
<text x="240.3" y="147.3">TVDD</text>
<text x="94" y="159.6">K</text>
<text x="101.6" y="161.1">5V</text>
<text x="141.2" y="161.1">LCD_3.3V</text>
<text x="33" y="165.7">5V</text>
<text x="94" y="165.7">A</text>
<text x="159.5" y="162.6">T_CS</text>
<text x="159.5" y="164.1">T_CLK</text>
<text x="159.5" y="165.7">T_MOSI</text>
<text x="159.5" y="167.2">T_PEN</text>
<text x="182.4" y="162.6">TP_CS</text>
<text x="182.4" y="164.1">TP_SCK</text>
<text x="182.4" y="165.7">TP_MOSI</text>
<text x="182.4" y="167.2">TP_PEN</text>
<text x="203.7" y="167.2">CPT_INT</text>
<text x="203.7" y="165.7">CPT_SDA</text>
<text x="203.7" y="164.1">CPT_SCL</text>
<text x="203.7" y="162.6">CPT_RST</text>
<text x="75.3" y="181.3" transform="rotate(-90 75.3 181.3)">5V</text>
</g>
<g font-size="1.4" fill="#000080">
<text x="129" y="51.1">R1</text>
<text x="176.3" y="52.6">J1</text>
<text x="55.9" y="54.1">J4</text>
<text x="94" y="54.1">J5</text>
<text x="37.6" y="64.4">R23</text>
<text x="129" y="60.2">8PR4</text>
<text x="129" y="61.8">R2</text>
<text x="37.6" y="66.8">0R</text>
<text x="129" y="71">8PR4</text>
<text x="129" y="72.5">R3</text>
<text x="129" y="81.6">8PR4</text>
<text x="129" y="83.2">R4</text>
<text x="129" y="92.3">8PR4</text>
<text x="129" y="93.9">R5</text>
<text x="129" y="103">8PR4</text>
<text x="129" y="104.6">R6</text>
<text x="205.2" y="107.6">J3</text>
<text x="129" y="113.7">8PR4</text>
<text x="222" y="110.2">R8</text>
<text x="222" y="113.2">R9</text>
<text x="228.1" y="109.6">4.7K</text>
<text x="55.9" y="118.3">野火40PIN RGB接口</text>
<text x="94" y="118.3">正点原子40PINRGB接口</text>
<text x="129" y="115.2">R7</text>
<text x="176.3" y="116.8">TFT40PIN_RGB</text>
<text x="205.2" y="119.8">TOUCH</text>
<text x="228.1" y="114.2">4.7K</text>
<text x="57.4" y="122.4">R11</text>
<text x="57.4" y="124.7">10K</text>
<text x="129" y="124.4">8PR4</text>
<text x="176.3" y="125.5">R17</text>
<text x="57.4" y="127">R12</text>
<text x="57.4" y="129.3">10K</text>
<text x="57.4" y="131.6">R13</text>
<text x="176.3" y="127.9">0R</text>
<text x="176.3" y="130">R18</text>
<text x="57.4" y="133.9">10K</text>
<text x="153.4" y="132">J2</text>
<text x="176.3" y="132.5">NC</text>
<text x="153.4" y="141.2">header 4</text>
<text x="177.8" y="139.2">R22</text>
<text x="177.8" y="141.7">0R</text>
<text x="183.9" y="142.6">C1</text>
<text x="188.5" y="142.6">C2</text>
<text x="203.7" y="138.9">U3</text>
<text x="46.7" y="148.4">R10</text>
<text x="184.9" y="147.7" transform="rotate(-90 184.9 147.7)">10uF</text>
<text x="189.4" y="147.7" transform="rotate(-90 189.4 147.7)">0.1uF</text>
<text x="232.7" y="146.9">R21</text>
<text x="232.7" y="149.3">100k</text>
<text x="44.2" y="153.5">R14</text>
<text x="44.2" y="155">10K</text>
<text x="46.7" y="150.8">100K</text>
<text x="83.8" y="151.9">R16</text>
<text x="83.8" y="155">10R</text>
<text x="203.7" y="154.2">ADS7843/XPT2046</text>
<text x="55.9" y="158">U2</text>
<text x="113.8" y="156.5">U1</text>
<text x="168.7" y="161.1">R19</text>
<text x="193" y="161.1">R20</text>
<text x="220" y="160.8" transform="rotate(-90 220 160.8)">0.1uf</text>
<text x="42.2" y="165.2">R15</text>
<text x="42.2" y="167.6">10R</text>
<text x="81.6" y="164.1">D1</text>
<text x="106.2" y="165.5">C7</text>
<text x="112.3" y="167.2">AMS1117-3.3V</text>
<text x="130.6" y="165.5">C8</text>
<text x="138.2" y="165.5">C9</text>
<text x="37.6" y="170.1">C3</text>
<text x="48.3" y="170.1">C4</text>
<text x="55.9" y="168.7">MP3302DJ</text>
<text x="75.7" y="170.3">L1</text>
<text x="75.7" y="171.8">4.7UH</text>
<text x="81.6" y="168.7">MBR0520</text>
<text x="89.4" y="170.1">C5</text>
<text x="104.6" y="168.6">1uF/25V</text>
<text x="129" y="168.6">1uF/25V</text>
<text x="138.2" y="168.6">0.1uF/25V</text>
<text x="168.7" y="170.3">8PR4</text>
<text x="193" y="170.3">8PR4</text>
<text x="38.6" y="175.2" transform="rotate(-90 38.6 175.2)">10uF</text>
<text x="49.2" y="175.2" transform="rotate(-90 49.2 175.2)">1uF</text>
<text x="90.4" y="175.2" transform="rotate(-90 90.4 175.2)">1uF</text>
</g>
<g font-size="1.4" fill="#008000">
<text x="30" y="64.8">TP_MISO</text>
<text x="165.6" y="99.9">DISP</text>
<text x="83.3" y="110.7">TP_MISO</text>
<text x="167.1" y="125.9">DISP</text>
</g>
<text font-size="1.1" fill="#000080" x="220.1" y="155.4" transform="rotate(-90 220.1 155.4)">C6</text>
<text font-size="1.1" fill="#800000" x="212.9" y="159.6">3.3V</text>
</svg>
